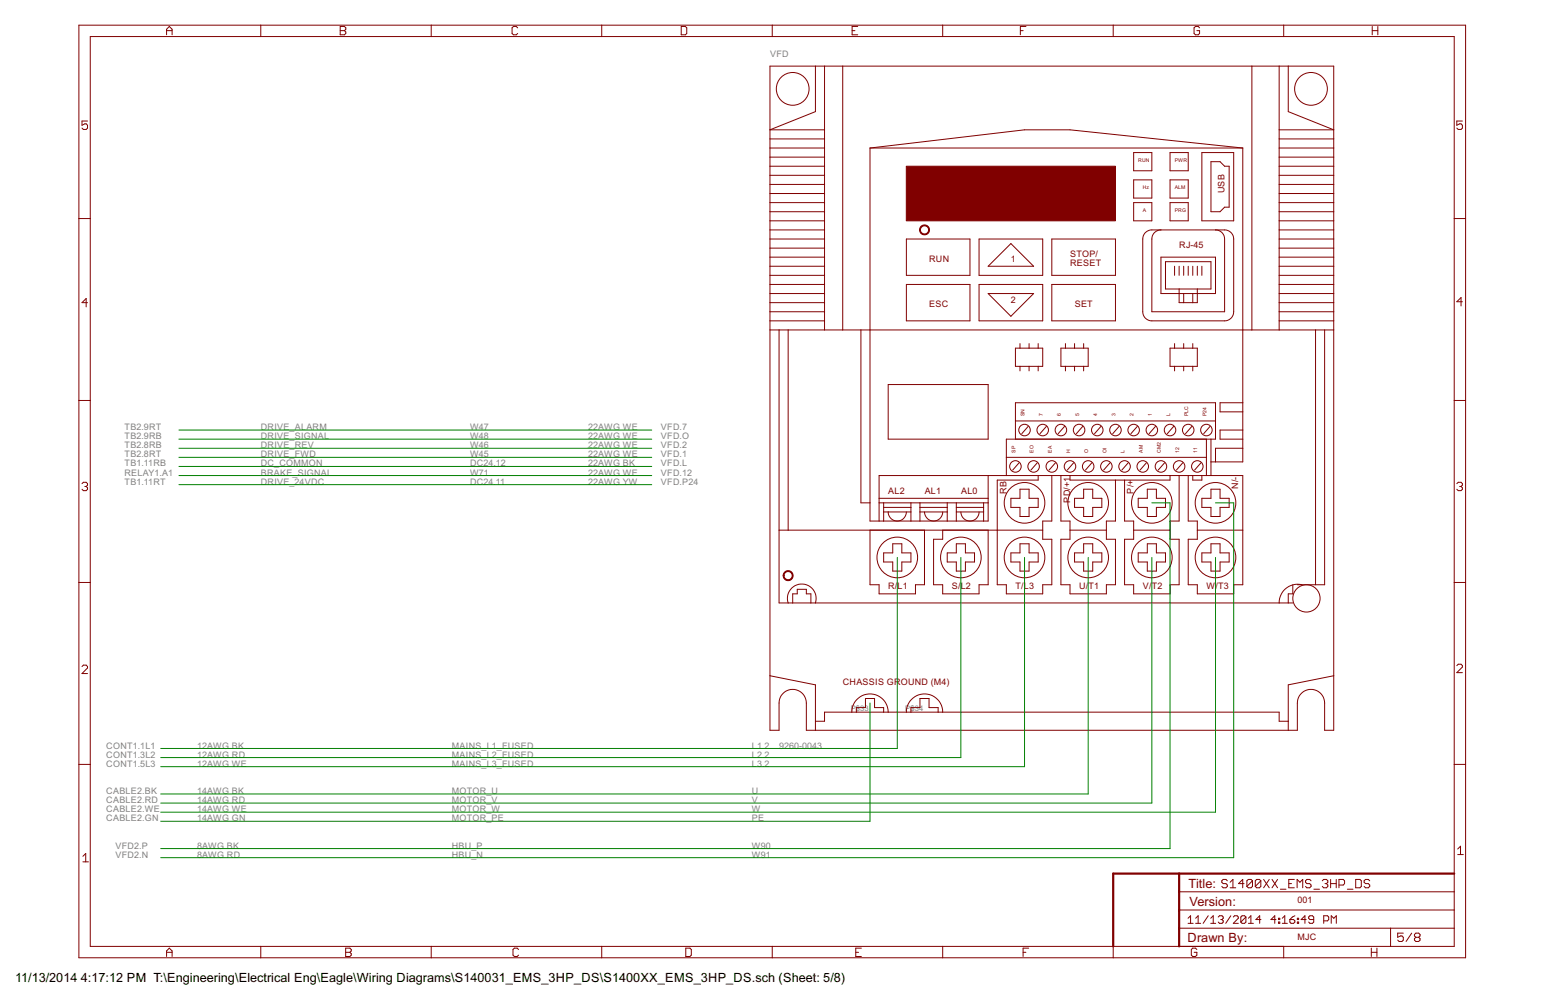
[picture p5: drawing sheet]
<svg xmlns="http://www.w3.org/2000/svg" width="432mm" height="279mm" viewBox="0 0 432 279" stroke-linecap="round" stroke-linejoin="round" font-family="sans-serif">
<g fill="none" stroke="#800000" stroke-width=".28">
<path d="M22 7h387.3v260.3h-387.3zM25.2 10.2h381v254h-381zM46.5 9.7v-1.5l.8-.8 .8 .8v1.5M46.5 8.6h1.6M72.8 7v3.2M95 7.4h1.2l.4 .4v.4l-.4 .4 .4 .3v.4l-.4 .4h-1.2zM95 8.6h1.2M120.4 7v3.2M144.6 7.8l-.4-.4h-.8l-.4 .4v1.5l.4 .4h.8l.4-.4M168.1 7v3.2M190.3 7.4h1.1l.4 .4v1.5l-.4 .4h-1.1zM215.1 18.5h157.4v185.3h-2.5v-7.6a3.8 3.8 0 0 0-3.8-3.8 3.8 3.8 0 0 0-3.8 3.8v7.6h-137.2v-7.6a3.8 3.8 0 0 0-3.8-3.8 3.8 3.8 0 0 0-3.8 3.8v7.6h-2.5z"/>
<path d="M215.7 7v3.2M227.8 18.5v12.7l-12.7 5h15.2M230.3 18.5v73.6M235.4 18.5v73.6M238 8.6h.8M239.6 7.4h-1.6v2.3h1.6M263.3 7v3.2M285 8.6h.8M286.6 7.4h-1.6v2.3M310.9 7v3.2M335 7.8l-.3-.4h-.8l-.4 .4v1.5l.4 .4h.8l.3-.4v-.7h-.7M349.7 18.5v73.6"/>
<path d="M357.3 18.5v73.6M358.5 7v3.2M359.8 18.5v12.7l12.7 5h-15.2M383.3 7.4v2.3M383.3 8.6h1.5M384.8 7.4v2.3M24.4 33.8h-1.5v1.2l1.2-.4 .3 .4v.8l-.3 .3h-.8l-.4-.3M215.1 38.8h15.2M357.3 38.8h15.2M408.5 33.8h-1.6v1.2l1.2-.4 .4 .4v.8l-.4 .3h-.8l-.4-.3M215.1 41.3h15.2M215.1 56.6h15.2"/>
<path d="M215.1 46.4h15.2M215.1 59.1h15.2M215.1 51.5h15.2M215.1 43.9h15.2M215.1 48.9h15.2M215.1 54h15.2M243 41.3v104.1h33v-12.7M243 41.3l43.2-5.1h12.7l48.2 5.1M243 41.3h104.1M316.6 42.6h5.1v5.1h-5.1zM316.6 50.2h5.1v5.1h-5.1zM316.6 56.6h5.1v5h-5.1z"/>
<path d="M326.8 42.6h5.1v5.1h-5.1zM326.8 50.2h5.1v5.1h-5.1zM326.8 56.6h5.1v5h-5.1zM335.7 42.6h8.9v19h-8.9zM338.2 45.1h2.6l1.2 1.3h1.3v11.4h-1.3l-1.2 1.3h-2.6zM347.1 41.3v87.6h-8.9M357.3 41.3h15.2M357.3 56.6h15.2M357.3 46.4h15.2M357.3 59.1h15.2M357.3 51.5h15.2M357.3 43.9h15.2"/>
<path d="M357.3 48.9h15.2M357.3 54h15.2M22 61h3.2M215.1 64.2h15.2M215.1 71.8h15.2M215.1 79.4h15.2M215.1 66.7h15.2M215.1 76.9h15.2M215.1 61.6h15.2M215.1 69.3h15.2M215.1 74.3h15.2M253.2 79.4h17.7v10.2h-17.7z"/>
<path d="M253.2 66.7h17.7v10.2h-17.7zM273.5 66.7h17.7v10.2h-17.7zM273.5 79.4h17.7v10.2h-17.7zM276 74.3l6.3-6.3 6.4 6.3zM293.8 66.7h17.8v10.2h-17.8zM293.8 79.4h17.8v10.2h-17.8zM319.8 65.1l1-.8 .9-.1h20.3a2.54 2.54 0 0 1 2.6 2.5v20.3a2.51 2.51 0 0 1-2.6 2.6h-20.3a2.54 2.54 0 0 1-2.5-2.6v-20.3l.1-.9zM324.3 64.2a2.54 2.54 0 0 0-2.6 2.5v20.3h20.3v-20.3a2.51 2.51 0 0 0-2.5-2.5M324.3 71.8h15.2v10.1h-15.2zM325.5 73h12.7v7.7h-12.7zM328.1 74.3v2.6M329.3 74.3v2.6"/>
<path d="M330.6 74.3v2.6M331.9 74.3v2.6M333.1 74.3v2.6M334.4 74.3v2.6M335.7 74.3v2.6M357.3 64.2h15.2M357.3 71.8h15.2M357.3 79.4h15.2M357.3 66.7h15.2M357.3 76.9h15.2M357.3 61.6h15.2M357.3 69.3h15.2"/>
<path d="M357.3 74.3h15.2M406.2 61h3.1M24.4 84.5h-1.5l1.2-1.2v2.4M215.1 84.5h15.2M215.1 92.1h157.4M215.1 89.6h15.2M215.1 87h15.2M215.1 81.9h15.2M217.6 92.1v76.2h143.5M220.1 92.1v55.9M240.5 92.1v48.3h2.5M276 81.9h12.7l-6.4 6.4z"/>
<path d="M283.6 97.2h7.6v5.1h-7.6zM284.9 95.9v1.3M287.4 95.9v1.3M290 95.9v1.3M296.3 97.2h7.6v5.1h-7.6zM297.6 95.9v1.3M300.1 95.9v1.3M302.7 95.9v1.3M326.8 97.2h7.6v5.1h-7.6zM328.1 95.9v1.3M329.3 80.7v3.8h5.1v-3.8M330.6 81.9v2.6"/>
<path d="M330.6 95.9v1.3M333.1 81.9v2.6M333.1 95.9v1.3M357.3 84.5h15.2M357.3 89.6h15.2M357.3 87h15.2M357.3 81.9h15.2M367.4 92.1v71.1M370 92.1v71.1h-7.6M408.5 84.2h-1.6l1.2-1.1v2.3M22 111.8h3.2M248.1 107.3h27.9v15.3h-27.9z"/>
<path d="M283.6 117.5h55.9M284.9 102.3v1.2M287.2 119l-1.8 2.1M287.4 102.3v1.2M290 102.3v1.2M292.2 119l-1.7 2.1M297.3 119l-1.7 2.1M297.6 102.3v1.2M300.1 102.3v1.2M302.4 119l-1.8 2.1M302.7 102.3v1.2M307.5 119l-1.8 2.1"/>
<path d="M312.6 119l-1.8 2.1M317.6 119l-1.7 2.1M322.7 119l-1.7 2.1M327.8 119l-1.8 2.1M328.1 102.3v1.2M330.6 102.3v1.2M332.9 119l-1.8 2.1M333.1 102.3v1.2M338 119l-1.8 2.1M347.1 112.4h-6.3v2.6h6.3M406.2 111.8h3.1M22.9 135l.4-.4h.8l.3 .4v.4l-.3 .4"/>
<path d="M23.7 135.8h.4M24.1 135.8l.3 .4v.4l-.3 .3h-.8l-.4-.3M245.5 139.1h30.5M281.1 127.7h55.9M282.3 139.1h2.6v-2.6h2.5v2.6h2.6v2.5h-2.6v2.6h-2.5v-2.6h-2.6zM283.6 122.6v-10.2h55.9v10.2h-58.4v10.1M284.6 129.2l-1.7 2M289.7 129.2l-1.8 2M290 132.7v1.3h-11.5v29.2h2.6v2.6h10.1v-2.6h2.6v-12.7h-2.6v-5.1h2.6v-12.7M294.8 129.2l-1.8 2M296.3 132.7v12.7h2.6v5.1h-2.6v12.7h2.6v2.6h10.1v-2.6h2.6v-12.7h-2.6v-5.1h2.6v-11.4M298.9 132.7v1.3h27.9v-1.3"/>
<path d="M299.9 129.2l-1.8 2M300.1 139.1h2.6v-2.6h2.5v2.6h2.5v2.5h-2.5v2.6h-2.5v-2.6h-2.6zM304.9 129.2l-1.7 2M310 129.2l-1.7 2M315.1 129.2l-1.8 2M317.9 139.1h2.5v-2.6h2.6v2.6h2.5v2.5h-2.5v2.6h-2.6v-2.6h-2.5zM320.2 129.2l-1.8 2M325.3 129.2l-1.8 2M329.3 132.7v12.7h-2.5v5.1h2.5v12.7h-2.5v2.6h-10.2v-2.6h-2.5v-12.7h2.5v-5.1h-2.5v-11.4M330.3 129.2l-1.7 2M331.9 132.7v12.7h2.5v5.1h-2.5v12.7h2.5v2.6h10.2v-2.6h2.5v-30.5h-101.6v12.7M333.1 132.7v1.3h2.6v-1.3"/>
<path d="M335.4 129.2l-1.7 2M335.7 139.1h2.5v-2.6h2.6v2.6h2.5v2.5h-2.5v2.6h-2.6v-2.6h-2.5zM337 122.6v10.1M338.2 122.6v10.1M347.1 125.1h-7.6v3.8M347.1 120h-6.3v2.6h6.3M406.9 135l.4-.4h.8l.4 .4v.4l-.4 .4M407.7 135.8h.4M408.1 135.8l.4 .4v.4l-.4 .3h-.8l-.4-.3M217.6 148h73.6M243 148v15.2h2.5v2.6h10.2v-2.6h2.5v-15.2M245.5 140.4h30.5"/>
<path d="M246.8 141.6h7.6M246.8 154.3h2.5v-2.5h2.6v2.5h2.5v2.6h-2.5v2.5h-2.6v-2.5h-2.5zM246.8 140.4v5M246.8 142.9h7.6M248.1 142.9a2.54 2.54 0 0 0 2.5 2.5 2.54 2.54 0 0 0 2.6-2.5M254.4 140.4v5M256.9 141.6h7.7M256.9 142.9h7.7M256.9 140.4v5M258.2 142.9a2.54 2.54 0 0 0 2.6 2.5 2.54 2.54 0 0 0 2.5-2.5M263.3 148v2.5h-2.5v12.7h2.5v2.6h10.2v-2.6h2.5v-15.2M264.6 154.3h2.5v-2.5h2.5v2.5h2.6v2.6h-2.6v2.5h-2.5v-2.5h-2.5z"/>
<path d="M264.6 140.4v5M267.1 141.6h7.6M267.1 140.4v5M267.1 142.9h7.6M268.4 142.9a2.54 2.54 0 0 0 2.5 2.5 2.54 2.54 0 0 0 2.6-2.5M274.7 140.4v5M282.3 154.3h2.6v-2.5h2.5v2.5h2.6v2.6h-2.6v2.5h-2.5v-2.5h-2.6zM298.9 148h10.1M300.1 154.3h2.6v-2.5h2.5v2.5h2.5v2.6h-2.5v2.5h-2.5v-2.5h-2.6zM316.6 148h10.2M317.9 154.3h2.5v-2.5h2.6v2.5h2.5v2.6h-2.5v2.5h-2.6v-2.5h-2.5zM334.4 148h12.7"/>
<path d="M335.7 154.3h2.5v-2.5h2.6v2.5h2.5v2.6h-2.5v2.5h-2.6v-2.5h-2.5zM22 162.6h3.2M220.1 168.3a4 4 0 0 1 3.8-5.3 4 4 0 0 1 3.9 5.3M221.4 168.3v-2.5h1.3v-1.3h2.5v1.3h1.3v2.5M361.1 163.2v2.6h-1.3v2.5M363.6 163.2a5.2 5.2 0 0 0-6.3 5.1M406.2 162.6h3.1M22.9 186.1l.4-.4h.8l.3 .4v.3l-1.5 1.6h1.5M215.1 188.6l12.7 2.6v12.6M237.9 198.8a5.1 5.1 0 0 1 5.1-5.1 5.1 5.1 0 0 1 5.1 5.1M239.2 198.8v-1.3h2.5v-2.5h2.6v2.5h2.5v1.3M253.2 198.8a5.1 5.1 0 0 1 5-5.1 5.1 5.1 0 0 1 5.1 5.1"/>
<path d="M254.4 198.8v-1.3h2.5v-2.5h2.6v2.5h2.5v1.3M372.5 188.6l-12.7 2.6v12.6M406.9 185.8l.4-.4h.8l.4 .4v.4l-1.6 1.5h1.6M22 213.4h3.2M227.8 201.3h2.5v-2.5h127v2.5h2.5M406.2 213.4h3.1M23.2 239l.7-.8v2.4M407.1 237l.8-.8v2.3M407.1 238.5h1.6M23.2 240.6h1.5M329.3 259.1h76.9M329.3 254h76.9"/>
<path d="M329.3 248.9h76.9M331.8 256.3l.7-.7v2.1M331.8 257.7h1.4M333.9 257.7h1.4M333.9 256.3l.7-.7v2.1M337.5 255.6l-1.5 2.1M338.2 257.7h1.4M338.2 256.3l.7-.7v2.1M340.3 256l.3-.4h.7l.4 .4v.3l-.4 .4M341 256.7h.3M341.3 256.7l.4 .3v.4l-.4 .3h-.7l-.3-.3M342.8 245.9l-.4-.4h-.8l-.4 .4v.4l.4 .3h.8l.4 .4v.4l-.4 .4h-.8l-.4-.4"/>
<path d="M343.6 247.8h1.5M343.6 246.3l.8-.8v2.3M343.8 255.6l-1.5 2.1M344.5 256l.3-.4h.7l.4 .4v.3l-1.4 1.4h1.4M347.5 246.6h-1.6l1.2-1.1v2.3M348 256v1.4l-.4 .3h-.7l-.3-.3M348 256l-.4-.4h-.7l-.3 .4v1.4M348 256l-1.4 1.4M348.7 257.7h1.4M348.7 256.3l.7-.7v2.1M349.8 245.9l-.4-.4h-.7l-.4 .4v1.5M349.8 245.9v1.5l-.4 .4h-.7l-.4-.4"/>
<path d="M349.8 245.9l-1.5 1.5M352.1 245.9l-.3-.4h-.8l-.4 .4v1.5M352.1 245.9v1.5l-.3 .4h-.8l-.4-.4M352.1 245.9l-1.5 1.5M352.2 256.7h-1.4l1-1.1v2.1M352.9 245.5l1.6 2.3M354.5 245.5l-1.6 2.3M355.3 245.5l1.5 2.3M356.4 256.7h-1.4l1-1.1v2.1M356.8 245.5l-1.5 2.3M357.1 257.4h.3v.3h-.3zM357.1 256.3h.3v.4h-.3z"/>
<path d="M357.6 248.2h1.6M358.1 257.7h1.5M358.1 256.3l.7-.7v2.1M360 246.6h.7M360.3 256.7h1l.4 .3v.4l-.4 .3h-.7l-.3-.3zM361.5 245.5h-1.5v2.3h1.5M361.7 255.6l-1.4 1.1M362.3 247.8v-2.3l.8 .8 .8-.8v2.3M362.4 257.4h.3v.3h-.3zM362.4 256.3h.3v.4h-.3zM364.8 256.7h-1.4l1.1-1.1v2.1M366.2 245.9l-.4-.4h-.8l-.4 .4v.4l.4 .3h.8l.4 .4v.4l-.4 .4h-.8l-.4-.4"/>
<path d="M366.9 256.7h-1l-.4-.4v-.3l.4-.4h.7l.3 .4v1.4l-.3 .3h-.7l-.4-.3M367 248.2h1.5M369.3 245.9l.4-.4h.8l.4 .4v.4l-.4 .3M369.7 257h1.1l.3-.3v-.7l-.3-.4h-1.1v2.1M370.1 246.6h.4M370.5 246.6l.4 .4v.4l-.4 .4h-.8l-.4-.4M371.6 246.6h1.6M371.6 245.5v2.3M371.8 257.7v-2.1l.7 .7 .7-.7v2.1M373.2 245.5v2.3M374 247h1.2l.3-.4v-.7l-.3-.4h-1.2v2.3M376.3 248.2h1.6"/>
<path d="M378.7 245.5h1.1l.4 .4v1.5l-.4 .4h-1.1zM382.6 245.9l-.4-.4h-.8l-.4 .4v.4l.4 .3h.8l.4 .4v.4l-.4 .4h-.8l-.4-.4M388.4 259.1v5.1M46.5 267v-1.6l.8-.8 .8 .8v1.6M46.5 265.8h1.6M72.8 264.2v3.1M96.5 265.8h1.2M96.5 264.6h1.2l.4 .4v.4l-.4 .4 .4 .4v.4l-.4 .4h-1.2zM120.4 264.2v3.1M144.8 265l-.4-.4h-.7l-.4 .4v1.6l.4 .4h.7l.4-.4M168.1 264.2v3.1M191.5 264.6h1.2l.4 .4v1.6l-.4 .4h-1.2z"/>
<path d="M215.7 264.2v3.1M239 265.8h.8M240.6 264.6h-1.6v2.4h1.6M263.3 264.2v3.1M285.7 265.8h.8M287.3 264.6h-1.6v2.4M310.9 264.2v3.1M334.3 265l-.4-.4h-.8l-.4 .4v1.6l.4 .4h.8l.4-.4v-.8h-.8M358.5 264.2v3.1M383 265.8h1.6M383 264.6v2.4M384.6 264.6v2.4"/>
<path d="M391.9 260.5h-1.5v1.1l.8-.4h.4l.3 .4v.8l-.3 .4h-.8l-.4-.4M394.3 260.5l-1.6 2.3M395.5 261.6l-.4-.4v-.4l.4-.3h.7l.4 .3v.4l-.4 .4M395.5 261.6l-.4 .4v.4l.4 .4h.7l.4-.4v-.4l-.4-.4M395.5 261.6h.7"/>
<circle cx="221.4" cy="24.8" r="4.6"/>
<circle cx="366.2" cy="24.8" r="4.6"/>
<circle cx="283.6" cy="130.2" r="1.61"/>
<circle cx="286.2" cy="120" r="1.61"/>
<circle cx="288.7" cy="130.2" r="1.61"/>
<circle cx="291.2" cy="120" r="1.61"/>
<circle cx="293.8" cy="130.2" r="1.61"/>
<circle cx="296.3" cy="120" r="1.61"/>
<circle cx="298.9" cy="130.2" r="1.61"/>
<circle cx="301.4" cy="120" r="1.61"/>
<circle cx="303.9" cy="130.2" r="1.61"/>
<circle cx="306.5" cy="120" r="1.61"/>
<circle cx="309" cy="130.2" r="1.61"/>
<circle cx="311.6" cy="120" r="1.61"/>
<circle cx="314.1" cy="130.2" r="1.61"/>
<circle cx="316.6" cy="120" r="1.61"/>
<circle cx="319.2" cy="130.2" r="1.61"/>
<circle cx="321.7" cy="120" r="1.61"/>
<circle cx="324.3" cy="130.2" r="1.61"/>
<circle cx="326.8" cy="120" r="1.61"/>
<circle cx="329.3" cy="130.2" r="1.61"/>
<circle cx="331.9" cy="120" r="1.61"/>
<circle cx="334.4" cy="130.2" r="1.61"/>
<circle cx="337" cy="120" r="1.61"/>
<circle cx="250.6" cy="155.6" r="5.7"/>
<circle cx="268.4" cy="155.6" r="5.7"/>
<circle cx="286.2" cy="140.4" r="5.7"/>
<circle cx="286.2" cy="155.6" r="5.7"/>
<circle cx="303.9" cy="140.4" r="5.7"/>
<circle cx="303.9" cy="155.6" r="5.7"/>
<circle cx="321.7" cy="140.4" r="5.7"/>
<circle cx="321.7" cy="155.6" r="5.7"/>
<circle cx="339.5" cy="155.6" r="5.7"/>
<circle cx="339.5" cy="140.4" r="5.7"/>
<circle cx="364.9" cy="167" r="3.8"/>
</g>
<path d="M329.3 243.8v20.4M406.2 243.8h-95.3v20.4" fill="none" stroke="#800000" stroke-width=".61"/>
<g fill="#800000" stroke="#800000" stroke-width=".28">
<path d="M219.1 159.7a1.39 1.39 0 0 1 2.2 .3 1.39 1.39 0 0 1-.8 2 1.39 1.39 0 0 1-1.8-1.3h.3a1.14 1.14 0 0 1 1.7-1 1.14 1.14 0 0 1 .1 1.9 1.14 1.14 0 0 1-1.8-.6v-.3h-.3z" fill-rule="evenodd"/>
<path d="M257.2 63.2a1.4 1.4 0 0 1 2.2 .2 1.4 1.4 0 0 1-.8 2.1 1.4 1.4 0 0 1-1.8-1.3h.3a1.15 1.15 0 0 1 1.6-1.1 1.15 1.15 0 0 1 .3 1.9 1.15 1.15 0 0 1-1.9-.5v-.3h-.3z" fill-rule="evenodd"/>
</g>
<path d="M253.1 46.4h58.5v15.2h-58.5z" fill="#800000" stroke="#800000" stroke-width=".28"/>
<g fill="none" stroke="#008000" stroke-width=".28">
<path d="M50 122.6h132M50 135.3h132M50 127.7h132M50 125.1h132M50 120h132M50 130.2h132M50 132.7h132M250.6 155.6v53.3h-205.7M268.4 155.6v55.9h-223.5M286.2 155.6v58.4h-241.3M303.9 155.6v66h-259M321.7 155.6v68.6h-276.8"/>
<path d="M321.7 140.4h5.1v96.5h-281.9M339.5 155.6v71.1h-294.6M339.5 140.4h5.1v99h-299.7M243 196.2v33h-198.1"/>
</g>
<g font-size="4" fill="#800000">
<text x="331.9" y="247.8">Title:</text>
<text x="332.2" y="252.9">Version:</text>
<text x="331.7" y="263">Drawn By:</text>
</g>
<g font-size="4">
<text x="4.2" y="274.2">11/13/2014</text>
<text x="22.6" y="274.2">4:17:12 PM T:\Engineering\Electrical Eng\Eagle\Wiring Diagrams\S140031_EMS_3HP_DS\S1400XX_EMS_3HP_DS.sch (Sheet: 5/8)</text>
</g>
<g font-size="2.8" fill="#808080">
<text x="215.1" y="15.9">VFD</text>
<text x="34.8" y="125.1">TB2.8RB</text>
<text x="34.8" y="122.6">TB2.9RB</text>
<text x="34.8" y="120">TB2.9RT</text>
<text x="72.9" y="122.6">DRIVE_SIGNAL</text>
<text x="72.9" y="125.1">DRIVE_REV</text>
<text x="72.9" y="120">DRIVE_ALARM</text>
<text x="131.3" y="125.1">W46</text>
<text x="131.3" y="120">W47</text>
<text x="131.3" y="122.6">W48</text>
<text x="164.3" y="125.1">22AWG WE</text>
<text x="164.3" y="122.6">22AWG WE</text>
<text x="164.3" y="120">22AWG WE</text>
<text x="184.6" y="120">VFD.7</text>
<text x="184.6" y="122.6">VFD.O</text>
<text x="184.6" y="125.1">VFD.2</text>
<text x="34.8" y="127.7">TB2.8RT</text>
<text x="34.8" y="130.2">TB1.11RB</text>
<text x="72.9" y="127.7">DRIVE_FWD</text>
<text x="72.9" y="130.2">DC_COMMON</text>
<text x="131.3" y="127.7">W45</text>
<text x="131.3" y="130.2">DC24.12</text>
<text x="164.3" y="127.7">22AWG WE</text>
<text x="164.3" y="130.2">22AWG BK</text>
<text x="184.6" y="127.7">VFD.1</text>
<text x="184.6" y="130.2">VFD.L</text>
<text x="34.8" y="135.3">TB1.11RT</text>
<text x="34.8" y="132.7">RELAY1.A1</text>
<text x="72.9" y="135.3">DRIVE_24VDC</text>
<text x="72.9" y="132.7">BRAKE_SIGNAL</text>
<text x="131.3" y="135.3">DC24.11</text>
<text x="131.3" y="132.7">W71</text>
<text x="164.3" y="135.3">22AWG YW</text>
<text x="164.3" y="132.7">22AWG WE</text>
<text x="184.6" y="132.7">VFD.12</text>
<text x="184.6" y="135.3">VFD.P24</text>
<text x="29.7" y="208.9">CONT1.1L1</text>
<text x="55.1" y="208.9">12AWG BK</text>
<text x="126.2" y="208.9">MAINS_L1_FUSED</text>
<text x="210" y="208.9">L1.2</text>
<text x="217.6" y="208.9">9260-0043</text>
<text x="29.7" y="211.5">CONT1.3L2</text>
<text x="29.7" y="214">CONT1.5L3</text>
<text x="55.1" y="211.5">12AWG RD</text>
<text x="55.1" y="214">12AWG WE</text>
<text x="126.2" y="214">MAINS_L3_FUSED</text>
<text x="126.2" y="211.5">MAINS_L2_FUSED</text>
<text x="210" y="211.5">L2.2</text>
<text x="210" y="214">L3.2</text>
<text x="29.7" y="221.6">CABLE2.BK</text>
<text x="55.1" y="221.6">14AWG BK</text>
<text x="126.2" y="221.6">MOTOR_U</text>
<text x="210" y="221.6">U</text>
<text x="29.7" y="224.2">CABLE2.RD</text>
<text x="29.7" y="226.7">CABLE2.WE</text>
<text x="55.1" y="224.2">14AWG RD</text>
<text x="55.1" y="226.7">14AWG WE</text>
<text x="126.2" y="224.2">MOTOR_V</text>
<text x="126.2" y="226.7">MOTOR_W</text>
<text x="210" y="224.2">V</text>
<text x="210" y="226.7">W</text>
<text x="29.7" y="229.2">CABLE2.GN</text>
<text x="55.1" y="229.2">14AWG GN</text>
<text x="126.2" y="229.2">MOTOR_PE</text>
<text x="210" y="229.2">PE</text>
<text x="32.2" y="236.9">VFD2.P</text>
<text x="32.2" y="239.4">VFD2.N</text>
<text x="55.1" y="239.4">8AWG RD</text>
<text x="55.1" y="236.9">8AWG BK</text>
<text x="126.2" y="236.9">HBU_P</text>
<text x="126.2" y="239.4">HBU_N</text>
<text x="210" y="236.9">W90</text>
<text x="210" y="239.4">W91</text>
</g>
<g font-size="2.8" fill="#800000">
<text x="342" y="54" transform="rotate(-90 342 54)">USB</text>
<text x="298.9" y="71.7">STOP/</text>
<text x="329.4" y="69.2">RJ-45</text>
<text x="259.5" y="73.1">RUN</text>
<text x="282.3" y="73.1">1</text>
<text x="298.9" y="74.3">RESET</text>
<text x="259.5" y="85.8">ESC</text>
<text x="282.3" y="84.5">2</text>
<text x="300.2" y="85.8">SET</text>
<text x="248.1" y="137.8">AL2</text>
<text x="258.3" y="137.8">AL1</text>
<text x="268.4" y="137.8">AL0</text>
<text x="281.1" y="137.8" transform="rotate(-90 281.1 137.8)">RB</text>
<text x="316.6" y="137.8" transform="rotate(-90 316.6 137.8)">P/+</text>
<text x="345.8" y="136.5" transform="rotate(-90 345.8 136.5)">N/-</text>
<text x="298.9" y="140.3" transform="rotate(-90 298.9 140.3)">PD/+1</text>
<text x="248.1" y="164.5">R/</text>
<text x="250.7" y="164.5">L1</text>
<text x="265.9" y="164.5">S/L2</text>
<text x="283.7" y="164.5">T/L3</text>
<text x="301.4" y="164.5">U/</text>
<text x="304" y="164.5">T1</text>
<text x="319.2" y="164.5">V/T2</text>
<text x="337" y="164.5">W/</text>
<text x="340.2" y="164.5">T3</text>
<text x="235.4" y="191.1">CHASSIS GROUND (M4)</text>
<text x="362.3" y="252.1">001</text>
<text x="362.4" y="262.3">MJC</text>
</g>
<g font-size="2.4" fill="#808080">
<text x="237.6" y="198.4">P$33</text>
<text x="252.8" y="198.4">P$34</text>
</g>
<g font-size="1.6" fill="#800000">
<text x="317.9" y="45.1">RUN</text>
<text x="328.1" y="45.1">PWR</text>
<text x="319.2" y="52.7">Hz</text>
<text x="328.1" y="52.7">ALM</text>
<text x="319.2" y="59.1">A</text>
<text x="328.1" y="59.1">PRG</text>
<text x="286.2" y="116.2" transform="rotate(-90 286.2 116.2)">SN</text>
<text x="291.2" y="116.2" transform="rotate(-90 291.2 116.2)">7</text>
<text x="296.3" y="116.2" transform="rotate(-90 296.3 116.2)">6</text>
<text x="301.4" y="116.2" transform="rotate(-90 301.4 116.2)">5</text>
<text x="306.5" y="116.2" transform="rotate(-90 306.5 116.2)">4</text>
<text x="311.6" y="116.2" transform="rotate(-90 311.6 116.2)">3</text>
<text x="316.6" y="116.2" transform="rotate(-90 316.6 116.2)">2</text>
<text x="321.7" y="116.2" transform="rotate(-90 321.7 116.2)">1</text>
<text x="326.8" y="116.2" transform="rotate(-90 326.8 116.2)">L</text>
<text x="331.9" y="116.2" transform="rotate(-90 331.9 116.2)">PLC</text>
<text x="337" y="116.2" transform="rotate(-90 337 116.2)">P24</text>
<text x="283.6" y="126.4" transform="rotate(-90 283.6 126.4)">SP</text>
<text x="288.7" y="126.4" transform="rotate(-90 288.7 126.4)">EO</text>
<text x="293.8" y="126.4" transform="rotate(-90 293.8 126.4)">EA</text>
<text x="298.9" y="126.4" transform="rotate(-90 298.9 126.4)">H</text>
<text x="303.9" y="126.4" transform="rotate(-90 303.9 126.4)">O</text>
<text x="309" y="126.4" transform="rotate(-90 309 126.4)">OI</text>
<text x="314.1" y="126.4" transform="rotate(-90 314.1 126.4)">L</text>
<text x="319.2" y="126.4" transform="rotate(-90 319.2 126.4)">AM</text>
<text x="324.3" y="126.4" transform="rotate(-90 324.3 126.4)">CM2</text>
<text x="329.3" y="126.4" transform="rotate(-90 329.3 126.4)">12</text>
<text x="334.4" y="126.4" transform="rotate(-90 334.4 126.4)">11</text>
</g>
</svg>
